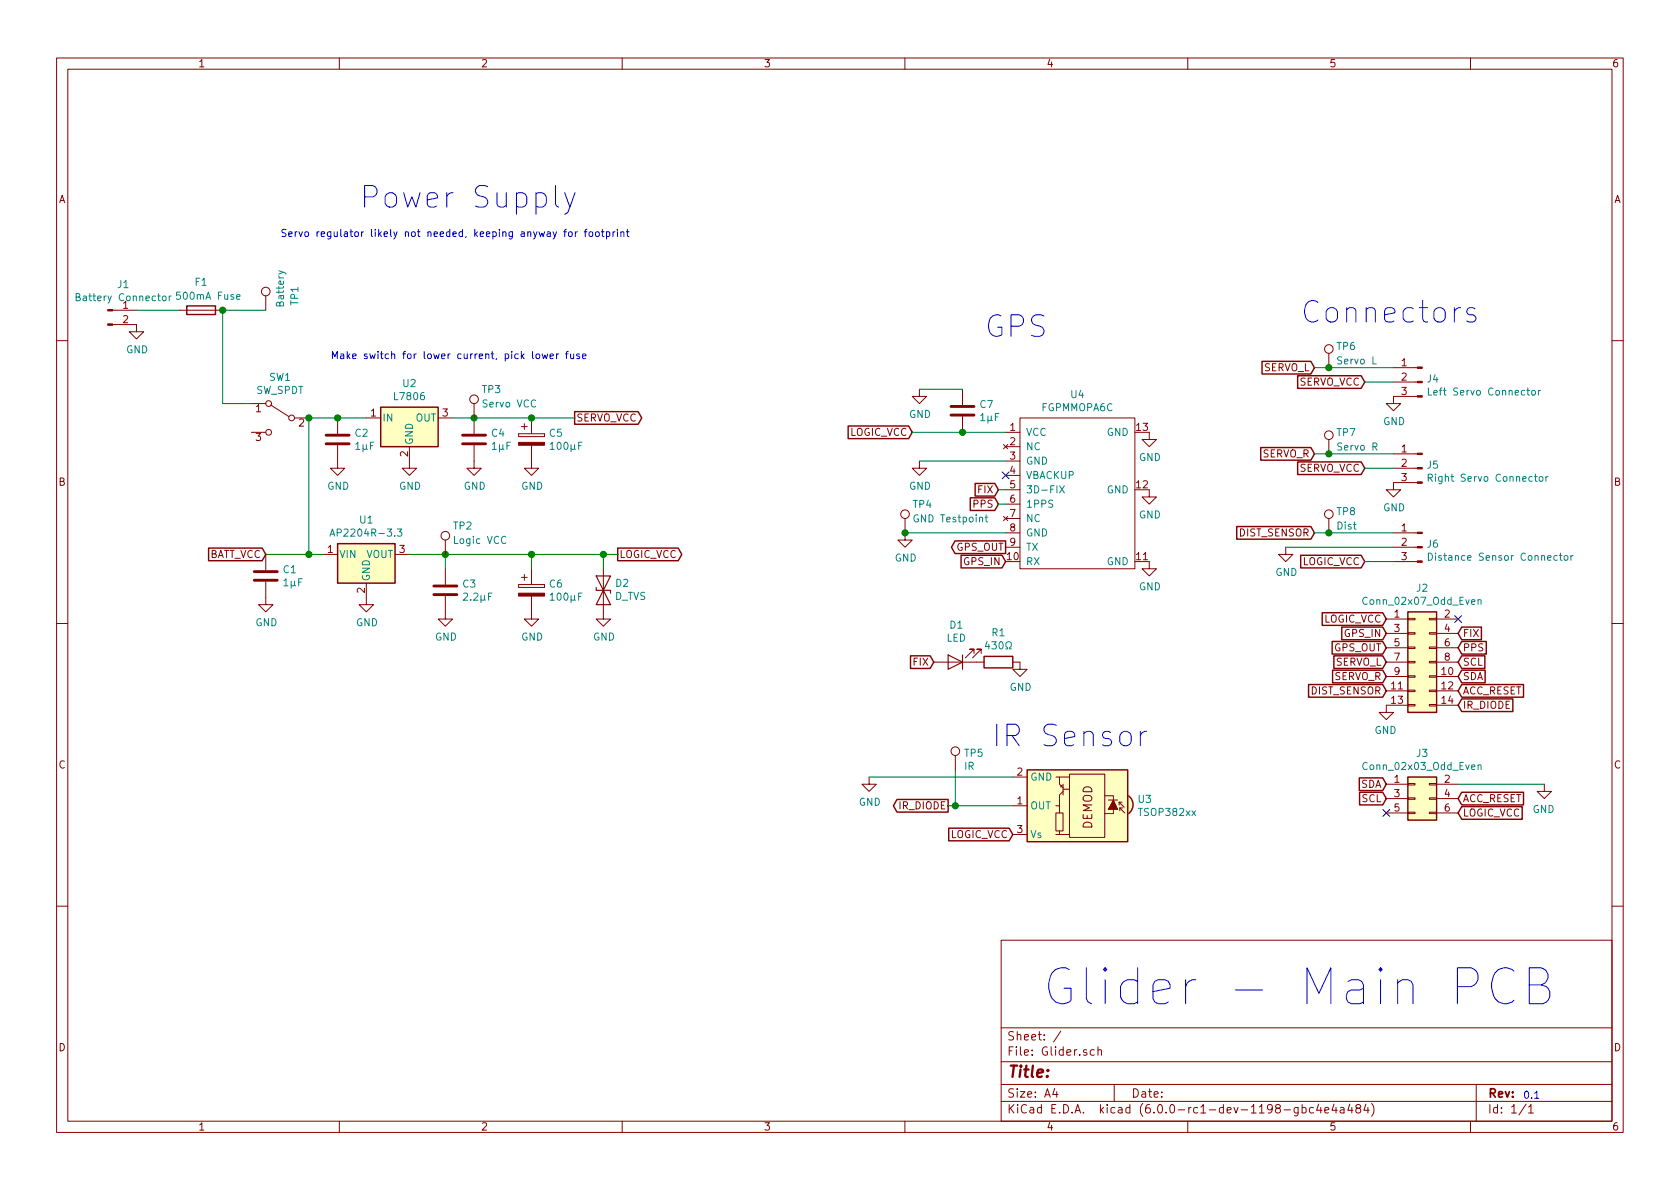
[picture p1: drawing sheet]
<svg xmlns="http://www.w3.org/2000/svg" width="297mm" height="210mm" viewBox="0 0 297 210" stroke-linecap="round" stroke-linejoin="round" font-family="sans-serif">
<g fill="none" stroke="#840000" stroke-width=".18">
<path d="M10 10.3h277v189.9h-277zM12 12.2h273v186.1h-273zM60 10.3v1.9M110 10.3v1.9M160 10.3v1.9M210 10.3v1.9M260 10.3v1.9M19.9 57.4h4.2v1.3h1.3l-1.3 1.2-1.2-1.2h1.2M19.9 54.9h4.2M31.7 54.9h7.7M47 52.3v2.6M10 60.2h2"/>
<path d="M44.4 76.4h2.6M44.4 71.4h2.6M47.9 71.6l3.2 2.1M52.1 73.9h2.5M59.7 78.7v4.1h1.3l-1.3 1.3-1.3-1.3h1.3M59.7 73.9v2.8M64.8 73.9h2.5M72.4 79v3.8h1.3l-1.3 1.3-1.3-1.3h1.3M77.5 73.9h2.5M83.8 78.7v4.1h1.3l-1.3 1.3-1.3-1.3h1.3M83.8 71.4v5.3M91.7 76.7v.5z"/>
<path d="M91.7 77.2h4.6zM91.7 76.7h4.6zM92.2 75.4h1M92.7 74.9v1M94 78.7v4.1h1.2l-1.2 1.3-1.3-1.3h1.3M94 73.9v2.8M96.3 76.7v.5zM162.6 68.8v1.3h1.2l-1.2 1.3-1.3-1.3h1.3M170.2 68.8v2.8M170.2 73.7v2.7M177.4 78.6l.8 .8M177.8 76.4h2.5"/>
<path d="M177.8 79h2.5M178.2 78.6l-.8 .8M180.3 73.9h20.4v26.7h-20.4zM203.2 76.4v1.3h1.3l-1.3 1.3-1.3-1.3h1.3M234.9 62.5v2.5M234.9 77.7v2.6M246.4 67.6h4.2M246.4 65h4.2M250.6 70.1h-4.2v1.3h1.2l-1.2 1.2-1.3-1.2h1.3M285 60.2h2M47 98v2.8M57.1 98h2.6"/>
<path d="M69.8 98h2.6M78.7 95.5v2.5M160 91.7v3.8h1.3l-1.3 1.3-1.3-1.3h1.3M162.6 81.5v1.3h1.2l-1.2 1.3-1.3-1.3h1.3M177.4 91.3l.8 .8M177.8 81.5h2.5M177.8 84.1h2.5M177.8 86.6h2.5M177.8 89.1h2.5M177.8 91.7h2.5M177.8 94.2h2.5M177.8 96.8h2.5"/>
<path d="M178.2 91.3l-.8 .8M203.2 99.3v1.3h1.3l-1.3 1.2-1.3-1.2h1.3M203.2 86.6v1.3h1.3l-1.3 1.2-1.3-1.2h1.3M227.3 96.8v1.2h1.3l-1.3 1.3-1.2-1.3h1.2M234.9 91.7v2.5M246.4 94.2h4.2M246.4 96.8h4.2M246.4 82.8h4.2M246.4 80.3h4.2M246.4 99.3h4.2M250.6 85.3h-4.2v1.3h1.2l-1.2 1.3-1.3-1.3h1.3M10 110.3h2"/>
<path d="M47 102.9v4h1.3l-1.3 1.3-1.3-1.3h1.3M64.8 103.1v3.8h1.2l-1.2 1.3-1.3-1.3h1.3M78.7 105.4v4.1h1.3l-1.3 1.2-1.2-1.2h1.2M78.7 100.6v2.8M91.7 103.4v.5zM91.7 103.9h4.6zM91.7 103.4h4.6zM92.2 102.1h1M92.7 101.6v1M94 105.4v4.1h1.2l-1.2 1.2-1.3-1.2h1.3M94 100.6v2.8M96.3 103.4v.5z"/>
<path d="M106.7 100.6v8.9h1.2l-1.2 1.2-1.3-1.2h1.3M165.1 117.1h8.9M172.2 115.6v-.8h-.8h.8l-1.5 1.5M173.5 115.6v-.8h-.8h.8l-1.5 1.5M179.1 117.1h1.2v1.3h1.3l-1.3 1.2-1.2-1.2h1.2M245.1 109.5h3.8M245.1 119.6h3.8M245.1 112h3.8M245.1 114.5h3.8M245.1 117.1h3.8M248.9 119.5h1.3v.3h-1.3zM248.9 117h1.3v.2h-1.3z"/>
<path d="M248.9 114.4h1.3v.3h-1.3zM248.9 111.9h1.3v.2h-1.3zM248.9 109.3h1.3v.3h-1.3zM252.7 119.5h1.3v.3h-1.3zM252.7 117h1.3v.2h-1.3zM252.7 114.4h1.3v.3h-1.3zM252.7 111.9h1.3v.2h-1.3zM252.7 109.3h1.3v.3h-1.3zM254 109.5h3.8M254 119.6h3.8M254 112h3.8M254 114.5h3.8"/>
<path d="M254 117.1h3.8M285 110.3h2M153.7 137.4v1.3h1.2l-1.2 1.2-1.3-1.2h1.3M168.9 133.6v2.5M179.1 137.4h2.5M186.7 137.4h.6v1.3l.7 .6M187.3 137.4h1.8M187.8 138.9h-.2v.3M188 139.9l-.7 .7v1.9h-.6M188 139.6h1.1M188 138.7v1.9M189.1 136.9h6.2v11.2h-6.2z"/>
<path d="M245.1 138.7h3.8M245.1 122.2h3.8M248.9 138.6h1.3v.2h-1.3zM248.9 124.6h1.3v.2h-1.3zM248.9 122h1.3v.3h-1.3zM248.9 124.7h-3.8v1.3h-1.3l1.3 1.2 1.3-1.2h-1.3M252.7 138.6h1.3v.2h-1.3zM252.7 124.6h1.3v.2h-1.3zM252.7 122h1.3v.3h-1.3zM254 138.7h3.8M254 122.2h3.8M254 124.7h3.8"/>
<path d="M273 138.7v1.2h-1.2l1.2 1.3 1.3-1.3h-1.3M179.1 147.6h2.5M179.1 142.5h2.5M186.7 143.8h1.3v3.1h-1.3zM187.3 146.9v.7h-.6M187.3 147.6h1.8M187.3 142.5v1.3M195.3 140.7h1.5v3.2h-1.5M196 141.5h1.6M197.9 141.9l.9 .8M197.9 141.9h.5M197.9 141.9v.5"/>
<path d="M198 142.9l.9 .9M198 142.9h.5M198 142.9v.5M245.1 141.2h3.8M245.1 143.8h3.8M248.9 143.6h1.3v.3h-1.3zM248.9 141.1h1.3v.2h-1.3zM252.7 143.6h1.3v.3h-1.3zM252.7 141.1h1.3v.2h-1.3zM254 141.2h3.8M254 143.8h3.8M10 160.2h2"/>
<path d="M177 166.3h108v32h-108zM285 160.2h2M60 198.3v1.9M110 198.3v1.9M160 198.3v1.9M177 194.8h108M177 191.8h108M177 187.8h108M177 181.8h108M186.5 192.5l-.4 1h1M186.8 193v1M187.6 182.3l-1.3 2"/>
<path d="M193.5 185.7l-.4-.1-.3 .3v.6l.3 .1 .4-.1M194.1 185.7l.2-.1 .4 .1 .1 .9M194.1 185.1v1.5M197 191.8v3M210 198.3v1.9M229.5 195.8v1.2l-.3 .3h-.3M229.5 195.9l-.4-.1-.3 .3 .1 .6 .2 .1 .4-.1M230.2 195.9l.5-.1 .2 .3v.6l-.2 .1-.5-.1M230.2 195.3v1.5M232.2 195.9l-.4-.1-.3 .3 .1 .6h.6M233.1 195.2l-.3 1.1h.9M233.5 195.8v1"/>
<path d="M234.2 196.3l.7-.1v-.3l-.5-.1-.2 .2 .1 .7h.6M235.9 195.2l-.4 1.1h.9M236.2 195.8v1M237 195.9h.6v.9M237.6 196.2l-.4 .1-.3 .2 .3 .3 .4-.1M238.7 195.2l-.4 1.1h.9M239 195.8v1M240 196l-.3-.3 .1-.2 .2-.2 .4 .1 .2 .2-.1 .2-.6 .2a.48 .48 0 0 0-.1 .7l.2 .1 .5-.1a.48 .48 0 0 0-.1-.7h-.1M241.5 195.2l-.4 1.1h1M241.9 195.8v1M242.5 195.1a1.79 1.79 0 0 1 0 2.3M260 198.3v1.9"/>
<path d="M261 191.8v6.5M269.8 195.2l-1.2 2M270.3 195.8l.4-.5v1.5M270.3 196.8h.8"/>
<circle cx="47" cy="51.6" r=".76"/>
<circle cx="47.5" cy="71.4" r=".51"/>
<circle cx="47.5" cy="76.4" r=".51"/>
<circle cx="51.6" cy="73.9" r=".51"/>
<circle cx="83.8" cy="70.6" r=".76"/>
<circle cx="234.9" cy="77" r=".76"/>
<circle cx="234.9" cy="61.7" r=".76"/>
<circle cx="78.7" cy="94.7" r=".76"/>
<circle cx="160" cy="90.9" r=".76"/>
<circle cx="234.9" cy="90.9" r=".76"/>
<circle cx="168.9" cy="132.8" r=".76"/>
</g>
<g fill="none" stroke="#008484" stroke-width=".18">
<path d="M13.5 52.5h.5l.1-.5-.6-.1v1.3h.4l.3-.2v-.2l-.3-.3M28.8 52.4l.3-.1 .2 .2v.6l-.3 .1-.3-.2zM29.9 52.3v.9M30.3 52.3l-.4 .3M41.8 52.5l.6-.1v-.3h-.4l-.2 .2 .1 .6h.5M49.3 47.9l1.1 .4 .2 .2M252.6 68.6v1.3h.5M270.9 69.1l.3-.1 .3 .3-.2 .5-.3 .1-.1-.2zM272 69v.9M272.4 69l-.4 .3M58.3 94.8l.5-1.3 .4 1.3M58.5 94.5h.6"/>
<path d="M70.3 93.5h.7l-.4 .5 .4 .2v.5l-.2 .1-.5-.1M89.4 95a.6 .6 0 0 0-.8 .4 .6 .6 0 0 0 .6 .7l.2-.1M174.2 91.5h.5M174.3 91v1.1l.4 .2M187.4 85.9l.8 1.3M188.2 85.9l-.8 1.3M252.5 84.5l.7-.1v-.4l-.7-.2v1.3M252.6 97.8a.64 .64 0 0 1 .7 .6 .64 .64 0 0 1-.7 .7zM252.8 84.5l.5 .6M272.2 84.4l.2-.1 .3 .1 .1 .5-.1 .2h-.3l-.2-.1zM273.3 84.3v.8M273.7 84.3l-.4 .2"/>
<path d="M275.7 98.2h.5M275.9 97.8v1.1l.3 .2M276.6 98.4l.2-.2 .4 .2v.5l-.1 .1-.3 .1-.2-.1zM277.7 98.2v.9M278.1 98.2l-.4 .3M174.5 113.4l-.3 .9h.8M177.9 114.8h.3v-.3a.54 .54 0 0 1-.3-.7 .54 .54 0 0 1 .7-.2 .59 .59 0 0 1-.1 .9v.3h.3M261.3 106.2l.2-.2 .3 .1 .1 .8M261.3 106v.9M261.3 135.4l.2-.2 .3 .1 .1 .8M261.3 135.2v.9"/>
</g>
<path d="M57.7 78.5h4M57.7 77h4M81.8 78.5h4.1M81.8 77h4.1M168.1 73.4h4.1M168.1 71.9h4.1M45 102.6h4M45 101.1h4M76.7 105.2h4.1M76.7 103.6h4.1" fill="none" stroke="#840000" stroke-width=".51"/>
<g fill="#840000" stroke="#840000" stroke-width=".18">
<path d="M91.7 104.9h4.6v.5h-4.6z"/>
<path d="M250.6 70h.9v.2h-.9z"/>
<path d="M250.6 67.4h.9v.3h-.9z"/>
<path d="M250.6 64.9h.9v.2h-.9z"/>
<path d="M250.6 85.2h.9v.3h-.9z"/>
<path d="M250.6 82.7h.9v.2h-.9z"/>
<path d="M250.6 80.1h.9v.3h-.9z"/>
<path d="M250.6 99.2h.9v.2h-.9z"/>
<path d="M250.6 96.6h.9v.3h-.9z"/>
<path d="M250.6 94.1h.9v.3h-.9z"/>
<path d="M19 57.3h.9v.2h-.9z"/>
<path d="M19 54.7h.9v.3h-.9z"/>
<path d="M91.7 78.2h4.6v.5h-4.6z"/>
<path d="M196.8 141.5l.8 1.6h-1.6z"/>
</g>
<g fill="none" stroke="#008400" stroke-width=".18">
<path d="M24.1 54.9h7.6M47 54.9h-7.6v16.5h5M64.8 73.9h-10.2v24.1M80 73.9h21.6M161.3 76.4h16.5M162.6 68.8h7.6M232.4 65h14M241.3 67.6h5.1M47 98h10.1M72.4 98h36.8M78.7 98v2.6M94 98v2.6"/>
<path d="M106.7 98v2.6M160 94.2h17.8M162.6 81.5h15.2M176.5 89.1h1.3M176.5 86.6h1.3M227.3 96.8h19.1M232.4 80.3h14M232.4 94.2h14M241.3 99.3h5.1M241.3 82.8h5.1M153.7 137.4h25.4M168.9 136.1v6.4"/>
<path d="M257.8 138.7h15.2M167.6 142.5h11.5"/>
</g>
<g fill="#ffffc2" stroke="#ffffc2" stroke-width=".18">
<path d="M67.3 72h10.2v7h-10.2z"/>
<path d="M199.5 140.7a1.96 1.96 0 0 1 0 3.2l-1.1-1.6z"/>
<path d="M181.6 136.1h17.8v12.7h-17.8z"/>
<path d="M248.9 137.4h5.1v7.6h-5.1z"/>
<path d="M248.9 108.2h5.1v17.8h-5.1z"/>
<path d="M59.7 96.1h10.1v7h-10.1z"/>
</g>
<g fill="none" stroke="#840000" stroke-width=".25">
<path d="M33 54.1h5.1v1.5h-5.1zM67.3 72h10.2v7h-10.2zM101.6 72.8h11.2l.7 1.1-.7 1.1h-11.2zM150 75.3h10.7l.6 1.1-.6 1.2h-10.7zM222.9 79.1h8.9l.6 1.2-.6 1.1h-8.9zM223.1 63.9h8.7l.6 1.1-.6 1.1h-8.7zM229.4 66.4h11.3l.6 1.2-.6 1.1h-11.3zM36.9 96.9h9.5l.6 1.1-.6 1.2h-9.5zM59.7 96.1h10.1v7h-10.1zM109.2 96.9h10.7l.6 1.1-.6 1.2h-10.7zM168.9 95.7h8.9v2.2h-8.9l-.7-1.1zM169.9 98.2h7.3l.6 1.1-.6 1.1h-7.3z"/>
<path d="M171.6 88h4.3l.6 1.1-.6 1.2h-4.3zM172.4 85.5h3.5l.6 1.1-.6 1.1h-3.5zM218.7 93.1h13.1l.6 1.1-.6 1.1h-13.1zM229.4 81.7h11.3l.6 1.1-.6 1.1h-11.3zM230 98.2h10.7l.6 1.1-.6 1.1h-10.7zM161 116h3.5l.6 1.1-.6 1.1h-3.5zM174 116.1h5.1v2h-5.1zM233.8 108.4h10.7l.6 1.1-.6 1.1h-10.7zM235.5 113.4h9l.6 1.1-.6 1.2h-9zM235.6 118.5h8.9l.6 1.1-.6 1.1h-8.9zM235.8 116h8.7l.6 1.1-.6 1.1h-8.7zM237.2 110.9h7.3l.6 1.1-.6 1.1h-7.3z"/>
<path d="M248.9 108.2h5.1v17.8h-5.1zM258.4 118.5h4.2v2.2h-4.2l-.6-1.1zM258.4 116h4.1v2.2h-4.1l-.6-1.1zM258.4 110.9h3.5v2.2h-3.5l-.6-1.1zM258.4 113.4h4.4v2.3h-4.4l-.6-1.2zM181.6 136.1h17.8v12.7h-17.8zM231.4 121.1h13.1l.6 1.1-.6 1.1h-13.1zM240.3 137.6h4.2l.6 1.1-.6 1.1h-4.2zM248.9 137.4h5.1v7.6h-5.1zM258.4 121.1h11v2.2h-11l-.6-1.1zM258.4 123.6h9.1v2.2h-9.1l-.6-1.1zM158.6 141.4h9v2.2h-9l-.6-1.1z"/>
<path d="M167.7 146.5h10.7l.7 1.1-.7 1.1h-10.7zM199.5 140.7a1.96 1.96 0 0 1 0 3.2M240.4 140.1h4.1l.6 1.1-.6 1.1h-4.1zM258.4 142.6h10.7v2.3h-10.7l-.6-1.1zM258.4 140.1h11v2.2h-11l-.6-1.1z"/>
</g>
<g fill="#008400" stroke="#008400" stroke-width=".25">
<circle cx="59.7" cy="73.9" r=".51"/>
<circle cx="83.8" cy="73.9" r=".51"/>
<circle cx="94" cy="73.9" r=".51"/>
<circle cx="94" cy="98" r=".51"/>
<circle cx="78.7" cy="98" r=".51"/>
<circle cx="170.2" cy="76.4" r=".51"/>
<circle cx="54.6" cy="98" r=".51"/>
<circle cx="160" cy="94.2" r=".51"/>
<circle cx="168.9" cy="142.5" r=".51"/>
<circle cx="235" cy="80.3" r=".51"/>
<circle cx="235" cy="65" r=".51"/>
<circle cx="235" cy="94.2" r=".51"/>
<circle cx="54.6" cy="73.9" r=".51"/>
<circle cx="39.4" cy="54.9" r=".51"/>
<circle cx="106.7" cy="98" r=".51"/>
</g>
<path d="M177.2 83.5l1.2 1.2M178.4 83.5l-1.2 1.2M257.2 108.9l1.2 1.2M258.4 108.9l-1.2 1.2M244.5 143.1l1.2 1.3M245.7 143.1l-1.2 1.3" fill="none" stroke="#000084" stroke-width=".18"/>
<g fill="none" stroke="#0000c2" stroke-width=".18">
<path d="M98.2 32.8v3.3l.2 .3 .4 .2M99.8 34.1l1 2.5M101.7 34.1l-1.3 3.4-.6 .4M99.7 41h.5M100.2 40.6l-.4 .1v1.1M100.6 41h.3l.2 .1v.7h-.3l-.3-.2zM101.7 41v.8M102.1 41l-.4 .2M103.3 41h.5M103.8 40.6l-.3 .1v1.1M104.2 41.1l.2-.1h.3l.1 .2-.1 .6h-.3l-.2-.1zM105.4 41h.3l.3 .2-.2 .6h-.3l-.2-.2z"/>
<path d="M106.3 41h.5M106.5 40.6v1.1l.3 .1M107.2 41h.4l.2 .2-.1 .6h-.5M107.2 41v1.3M108.4 41v.8M108.7 41l-.3 .2M109.2 40.6v.1M109.2 41v.8M109.8 41.1l.2-.1h.3v.8M109.8 41v.8M110.7 41h.5M110.9 40.6v1.1l.3 .1"/>
<path d="M260.8 54.6l-.4-.2h-.5l-.4 .2-.2 .4 .2 .5 .4 .2h.5l.4 .2 .2 .3-.2 .6-.4 .1h-.7l-.4-.1M94.8 62.7l.2-.1h.3l.1 .2-.1 .6h-.3l-.2-.1zM95.9 62.6l.2 .8 .2-.6 .3 .6 .2-.8M97.3 63l.5-.1v-.3h-.4l-.1 .2v.6h.5M98.4 62.6v.8M98.8 62.6l-.4 .2M100 62.6h.5M100.5 62.1l-.3 .2v1.1M100.9 62.6v.8h.3l.2-.1M101.4 62.6v.8M102.4 62.6h-.2l-.2 .2v.1l.4 .2v.3h-.4M103 63l.6-.1-.1-.3h-.3l-.2 .2v.6h.5"/>
<path d="M201.6 129.3v2.6M202.7 129.3a1.06 1.06 0 0 0-1.1 .8M257.7 174.5h2.4a1.73 1.73 0 0 0 1.3-1.7 1.73 1.73 0 0 0-1.3-1.7h-2.4v6.4M267.7 171.7a2.23 2.23 0 0 0-3.7 .9 4.1 4.1 0 0 0 .9 4.6 2.2 2.2 0 0 0 2.8-.3M270.4 174.2h2.1a1.55 1.55 0 0 0 1.2-1.5 1.55 1.55 0 0 0-1.2-1.6h-2.1v6.4h2.4a1.7 1.7 0 0 0 1.3-1.8 1.7 1.7 0 0 0-1.6-1.5M271.3 194.2h.8"/>
</g>
<path d="M105.4 103.9v.5h2.5v.5M105.4 101.8h2.5l-1.2 2.6zM106.7 104.4l1.2 2.5h-2.5zM167.6 115.8l2.6 1.3-2.6 1.3zM170.2 115.8v2.6" fill="none" stroke="#840000" stroke-width=".2"/>
<text font-size="8.8" fill="#0000c2" x="184.1" y="177.8">Glider - Main PCB</text>
<g font-size="5.3" fill="#0000c2">
<text x="63.5" y="36.8">Power Supply</text>
<text x="174" y="59.7">GPS</text>
<text x="229.9" y="57.1">Connectors</text>
<text x="175.3" y="132.1">IR Sensor</text>
</g>
<text font-size="2.8" fill="#840000" x="178" y="190.5">Title:</text>
<g font-size="2.1" fill="#840000">
<text x="193.1" y="146.7" transform="rotate(-90 193.1 146.7)">DEMOD</text>
<text x="178" y="184">Sheet: /</text>
<text x="178" y="186.7">File: Glider.sch</text>
<text x="178" y="196.9">KiCad E.D.A. kicad (6.0.0-rc1-dev-1198-gbc4e4a484)</text>
<text x="178" y="194.1">Size: A4</text>
<text x="200" y="194.1">Date:</text>
<text x="263" y="194.1">Rev:</text>
<text x="263" y="196.9">Id: 1/1</text>
</g>
<g font-size="1.8" fill="#840000">
<text x="35" y="11.9">1</text>
<text x="85" y="11.9">2</text>
<text x="135" y="11.9">3</text>
<text x="185" y="11.9">4</text>
<text x="235" y="11.9">5</text>
<text x="285" y="11.9">6</text>
<text x="10.4" y="35.9">A</text>
<text x="285.4" y="35.9">A</text>
<text x="21.7" y="54.6">1</text>
<text x="21.7" y="57.1">2</text>
<text x="223.4" y="65.7">SERVO_L</text>
<text x="247.8" y="64.8">1</text>
<text x="229.6" y="68.2">SERVO_VCC</text>
<text x="247.8" y="67.3">2</text>
<text x="247.8" y="69.8">3</text>
<text x="45.2" y="72.9">1</text>
<text x="45.2" y="78">3</text>
<text x="52.9" y="75.4">2</text>
<text x="65.6" y="73.7">1</text>
<text x="78.3" y="73.7">3</text>
<text x="101.9" y="74.5">SERVO_VCC</text>
<text x="150.2" y="77.1">LOGIC_VCC</text>
<text x="178.6" y="76.2">1</text>
<text x="201" y="76.2">13</text>
<text x="72.1" y="80.7" transform="rotate(-90 72.1 80.7)">2</text>
<text x="178.6" y="78.7">2</text>
<text x="178.6" y="81.3">3</text>
<text x="178.6" y="83.8">4</text>
<text x="223.2" y="80.9">SERVO_R</text>
<text x="229.6" y="83.4">SERVO_VCC</text>
<text x="247.8" y="80">1</text>
<text x="247.8" y="82.5">2</text>
<text x="10.4" y="85.9">B</text>
<text x="172.2" y="89.8">PPS</text>
<text x="173" y="87.2">FIX</text>
<text x="178.6" y="86.4">5</text>
<text x="178.6" y="88.9">6</text>
<text x="201" y="86.4">12</text>
<text x="247.8" y="85.1">3</text>
<text x="285.4" y="85.9">B</text>
<text x="178.6" y="91.4">7</text>
<text x="178.6" y="94">8</text>
<text x="219.2" y="94.9">DIST_SENSOR</text>
<text x="247.8" y="94">1</text>
<text x="36.8" y="98.7">BATT_VCC</text>
<text x="57.9" y="97.8">1</text>
<text x="70.6" y="97.8">3</text>
<text x="109.5" y="98.7">LOGIC_VCC</text>
<text x="169.1" y="97.4">GPS_OUT</text>
<text x="170.5" y="99.9">GPS_IN</text>
<text x="178.1" y="99.1">10</text>
<text x="178.6" y="96.5">9</text>
<text x="201" y="99.1">11</text>
<text x="230.2" y="99.9">LOGIC_VCC</text>
<text x="247.8" y="96.5">2</text>
<text x="247.8" y="99.1">3</text>
<text x="64.5" y="104.9" transform="rotate(-90 64.5 104.9)">2</text>
<text x="234" y="110.1">LOGIC_VCC</text>
<text x="237.8" y="112.6">GPS_IN</text>
<text x="246.5" y="109.2">1</text>
<text x="246.5" y="111.8">3</text>
<text x="255.4" y="109.2">2</text>
<text x="255.4" y="111.8">4</text>
<text x="258.6" y="112.6">FIX</text>
<text x="161.6" y="117.7">FIX</text>
<text x="235.9" y="115.2">GPS_OUT</text>
<text x="236.1" y="117.7">SERVO_L</text>
<text x="246.5" y="114.3">5</text>
<text x="246.5" y="116.8">7</text>
<text x="246.5" y="119.4">9</text>
<text x="254.9" y="119.4">10</text>
<text x="255.4" y="114.3">6</text>
<text x="255.4" y="116.8">8</text>
<text x="258.6" y="117.7">SCL</text>
<text x="258.6" y="115.2">PPS</text>
<text x="231.9" y="122.8">DIST_SENSOR</text>
<text x="235.9" y="120.3">SERVO_R</text>
<text x="246" y="121.9">11</text>
<text x="246" y="124.5">13</text>
<text x="254.9" y="121.9">12</text>
<text x="254.9" y="124.5">14</text>
<text x="258.6" y="120.3">SDA</text>
<text x="258.6" y="122.8">ACC_RESET</text>
<text x="258.6" y="125.3">IR_DIODE</text>
<text x="10.4" y="135.9">C</text>
<text x="179.9" y="137.2">2</text>
<text x="285.4" y="135.9">C</text>
<text x="159" y="143.1">IR_DIODE</text>
<text x="179.9" y="142.2">1</text>
<text x="240.6" y="139.3">SDA</text>
<text x="240.8" y="141.9">SCL</text>
<text x="246.5" y="138.4">1</text>
<text x="246.5" y="141">3</text>
<text x="246.5" y="143.5">5</text>
<text x="255.4" y="138.4">2</text>
<text x="255.4" y="141">4</text>
<text x="255.4" y="143.5">6</text>
<text x="258.6" y="141.9">ACC_RESET</text>
<text x="168" y="148.2">LOGIC_VCC</text>
<text x="179.9" y="147.3">3</text>
<text x="258.6" y="144.4">LOGIC_VCC</text>
<text x="10.4" y="185.9">D</text>
<text x="285.4" y="185.9">D</text>
<text x="35" y="199.9">1</text>
<text x="85" y="199.9">2</text>
<text x="135" y="199.9">3</text>
<text x="185" y="199.9">4</text>
<text x="235" y="199.9">5</text>
<text x="285" y="199.9">6</text>
</g>
<g font-size="1.8" fill="#0000c2">
<text x="49.5" y="41.9">Servo regulator likely not needed, keeping anyway for footprint</text>
<text x="58.4" y="63.5">Make switch for lower current, pick lower fuse</text>
<text x="269.2" y="194.3">0.1</text>
</g>
<g font-size="1.8" fill="#008484">
<text x="14.1" y="53.3">Battery Connector</text>
<text x="20.8" y="50.9">J1</text>
<text x="31.6" y="53">500mA Fuse</text>
<text x="34.5" y="50.5">F1</text>
<text x="52.8" y="53.9" transform="rotate(-90 52.8 53.9)">TP1</text>
<text x="50.2" y="54.1" transform="rotate(-90 50.2 54.1)">Battery</text>
<text x="22.3" y="62.5">GND</text>
<text x="236.4" y="61.9">TP6</text>
<text x="236.7" y="64.4">Servo L</text>
<text x="45.2" y="69.7">SW_SPDT</text>
<text x="47.6" y="67.4">SW1</text>
<text x="69.9" y="70.8">L7806</text>
<text x="71.3" y="68.4">U2</text>
<text x="85.3" y="69.5">TP3</text>
<text x="189.4" y="70.4">U4</text>
<text x="252.4" y="67.6">J4</text>
<text x="253.4" y="69.9">Left Servo Connector</text>
<text x="62.8" y="77.2">C2</text>
<text x="67.6" y="74.5">IN</text>
<text x="73.5" y="74.5">OUT</text>
<text x="85.5" y="72.1">Servo VCC</text>
<text x="86.9" y="77.2">C4</text>
<text x="97.2" y="77.2">C5</text>
<text x="160.7" y="73.9">GND</text>
<text x="173.3" y="72.2">C7</text>
<text x="173.4" y="74.5">1µF</text>
<text x="181.4" y="77.1">VCC</text>
<text x="184.2" y="72.7">FGPMMOPA6C</text>
<text x="195.7" y="77.1">GND</text>
<text x="236.4" y="77.1">TP7</text>
<text x="244.6" y="75.2">GND</text>
<text x="62.9" y="79.5">1µF</text>
<text x="73" y="78.7" transform="rotate(-90 73 78.7)">GND</text>
<text x="87" y="79.5">1µF</text>
<text x="97.5" y="79.5">100µF</text>
<text x="181.4" y="79.6">NC</text>
<text x="181.4" y="82.2">GND</text>
<text x="201.4" y="81.5">GND</text>
<text x="236.7" y="79.7">Servo R</text>
<text x="252.4" y="82.9">J5</text>
<text x="57.9" y="86.6">GND</text>
<text x="70.6" y="86.6">GND</text>
<text x="82" y="86.6">GND</text>
<text x="92.2" y="86.6">GND</text>
<text x="160.7" y="86.6">GND</text>
<text x="161.5" y="89.8">TP4</text>
<text x="181.4" y="84.7">VBACKUP</text>
<text x="181.4" y="87.2">3D-FIX</text>
<text x="181.4" y="89.8">1PPS</text>
<text x="195.7" y="87.2">GND</text>
<text x="253.4" y="85.2">Right Servo Connector</text>
<text x="59.4" y="94.9">AP2204R-3.3</text>
<text x="63.7" y="92.6">U1</text>
<text x="80.2" y="93.6">TP2</text>
<text x="161.9" y="92.4">GND Testpoint</text>
<text x="181.4" y="92.3">NC</text>
<text x="181.4" y="94.9">GND</text>
<text x="201.4" y="91.7">GND</text>
<text x="236.4" y="91.1">TP8</text>
<text x="236.4" y="93.6">Dist</text>
<text x="244.6" y="90.4">GND</text>
<text x="50.1" y="101.4">C1</text>
<text x="59.9" y="98.7">VIN</text>
<text x="64.7" y="98.7">VOUT</text>
<text x="80.4" y="96.2">Logic VCC</text>
<text x="158.2" y="99.3">GND</text>
<text x="181.4" y="99.9">RX</text>
<text x="181.4" y="97.4">TX</text>
<text x="195.7" y="99.9">GND</text>
<text x="225.5" y="101.8">GND</text>
<text x="252.4" y="96.8">J6</text>
<text x="253.7" y="99.2">Distance Sensor Connector</text>
<text x="50.2" y="103.7">1µF</text>
<text x="65.4" y="102.9" transform="rotate(-90 65.4 102.9)">GND</text>
<text x="81.9" y="103.9">C3</text>
<text x="82.1" y="106.2">2.2µF</text>
<text x="97.2" y="103.9">C6</text>
<text x="97.5" y="106.2">100µF</text>
<text x="108.7" y="106.1">D_TVS</text>
<text x="108.9" y="103.8">D2</text>
<text x="201.4" y="104.4">GND</text>
<text x="241.4" y="107">Conn_02x07_Odd_Even</text>
<text x="250.5" y="104.6">J2</text>
<text x="45.2" y="110.7">GND</text>
<text x="62.9" y="110.7">GND</text>
<text x="76.9" y="113.3">GND</text>
<text x="92.2" y="113.3">GND</text>
<text x="104.9" y="113.3">GND</text>
<text x="167.3" y="113.5">LED</text>
<text x="168" y="111.2">D1</text>
<text x="175.4" y="112.5">R1</text>
<text x="175.1" y="114.8">430</text>
<text x="178.5" y="122.2">GND</text>
<text x="243" y="129.8">GND</text>
<text x="170.5" y="136.1">IR</text>
<text x="170.6" y="133.8">TP5</text>
<text x="241.4" y="136.2">Conn_02x03_Odd_Even</text>
<text x="250.5" y="133.9">J3</text>
<text x="151.8" y="142.5">GND</text>
<text x="182.1" y="143.1">OUT</text>
<text x="182.1" y="138">GND</text>
<text x="201.3" y="142">U3</text>
<text x="271" y="143.8">GND</text>
<text x="182.1" y="148.2">Vs</text>
<text x="201.5" y="144.3">TSOP382xx</text>
</g>
</svg>
